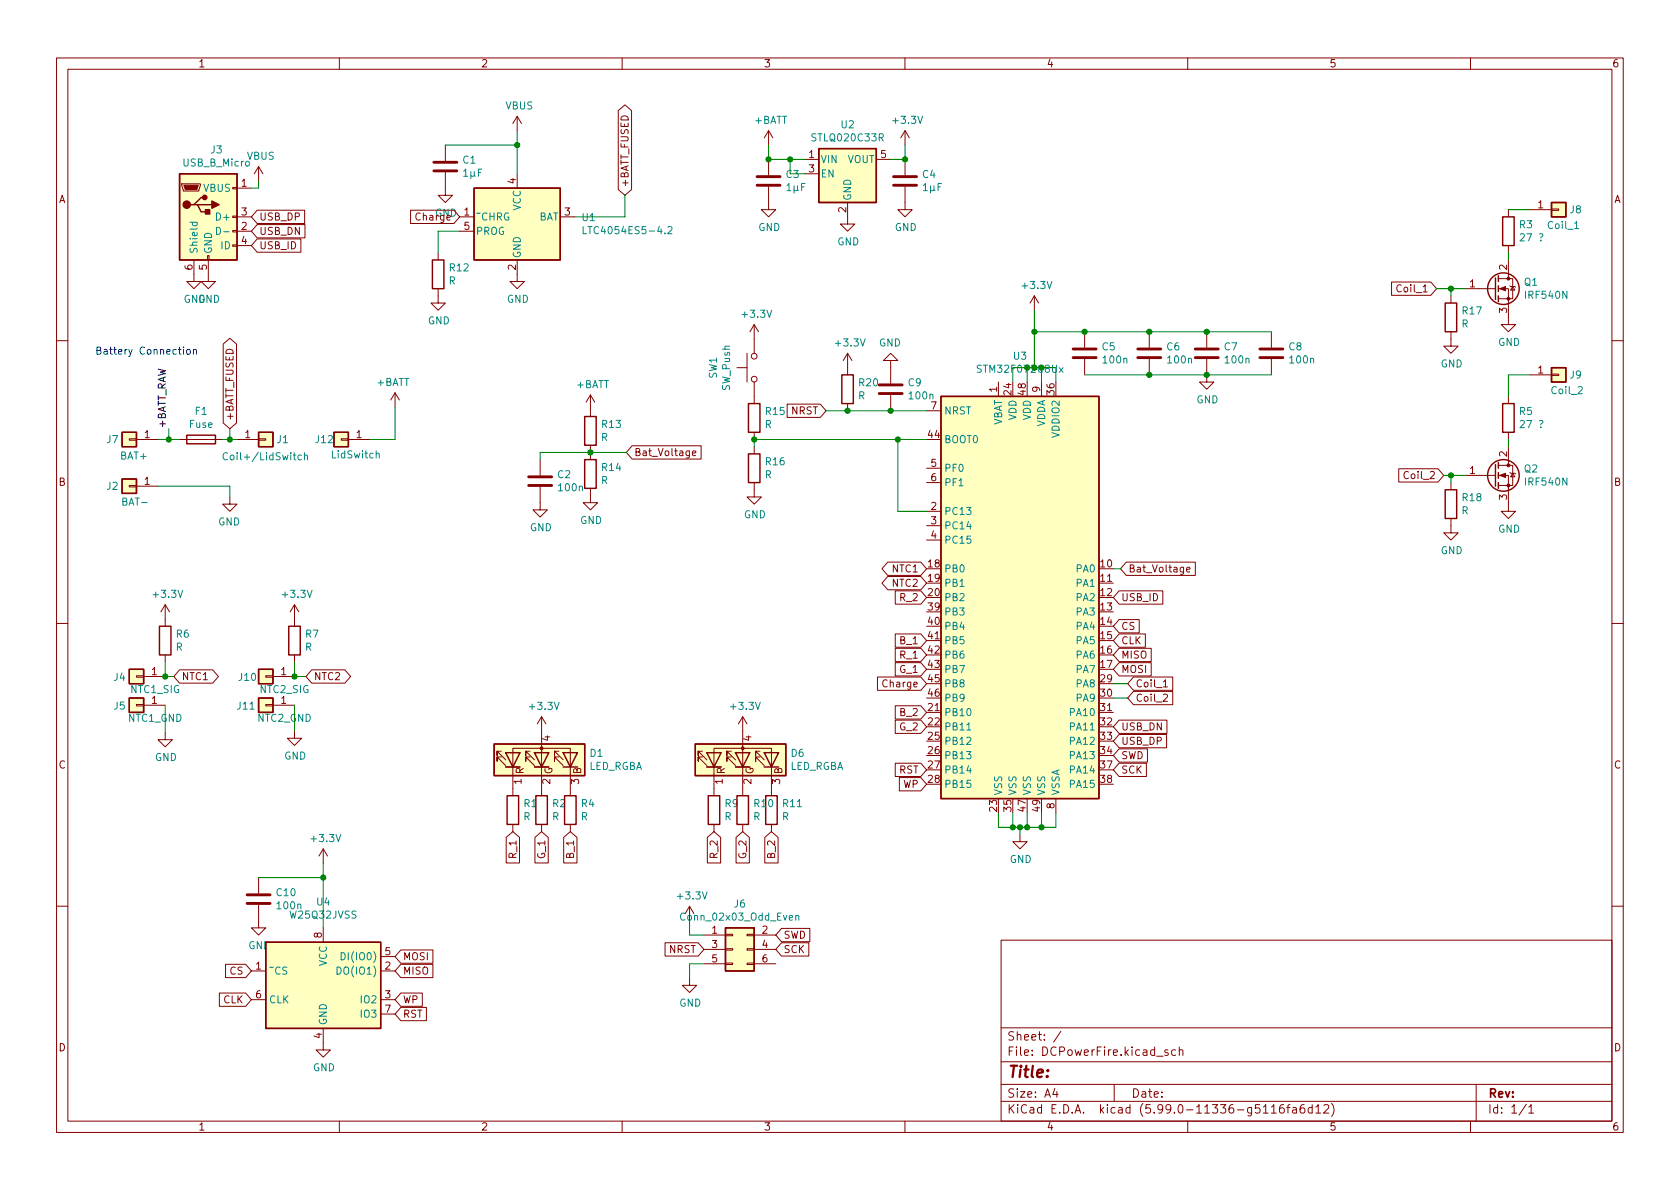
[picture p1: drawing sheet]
<svg xmlns="http://www.w3.org/2000/svg" width="297mm" height="210mm" viewBox="0 0 297 210" stroke-linecap="round" stroke-linejoin="round" font-family="sans-serif">
<g fill="none" stroke="#840000" stroke-width=".18">
<path d="M10 10.2h277v190.1h-277zM12 12.2h273v186.1h-273zM60 10.2v2M109.3 19.6l1.2-1.1 1.2 1.1v13.9l-1.2 1-1.2-1zM110 10.2v2M160 10.2v2M210 10.2v2M260 10.2v2M32.1 32.5h3.3v.3l-.2 1h-2.8zM41.1 38.2h.8v.3h-.8zM41.1 33.1h.8v.3h-.8zM41.9 33.3h2.5"/>
<path d="M41.9 38.3h2.5M45.5 37.2h8.4v2.3h-8.4l-1.1-1.2zM45.5 39.7h8.4v2.4h-8.4l-1.1-1.2zM45.7 29.5l-.7 1.2M45.7 29.5v2.5M45.7 29.5l.8 1.2M72.6 37.2h7.7l1 1.1-1 1.2h-7.7zM78.7 30.5v4h1.3l-1.3 1.3-1.2-1.3h1.2M78.7 25.6v2.8M81.3 38.3h2.5M91.4 20.6l-.7 1.2M91.4 20.6v2.5"/>
<path d="M91.4 30.7v2.6M91.4 20.6l.8 1.2M99.1 38.3h2.5M135.9 33v4.1h1.3l-1.3 1.2-1.3-1.2h1.3M135.9 23.1v2.5M135.9 28.2v2.8M135.9 23.1l-.8 1.3M135.9 23.1l.8 1.3M142.2 28.2h2.6M142.2 30.7h2.6M149.9 35.8v3.8h1.2l-1.2 1.3-1.3-1.3h1.3M154.9 28.2h2.6"/>
<path d="M160 33v4.1h1.3l-1.3 1.2-1.3-1.2h1.3M160 23.1v2.5M160 28.2v2.8M160 23.1l-.7 1.3M160 23.1l.8 1.3M266.7 37.1v1.2M270.5 37.1h3.8M274.3 37h1.3v.2h-1.3zM34.3 46v3.8h1.3l-1.3 1.2-1.3-1.2h1.3M36.7 45.2h.3v.8h-.3zM36.8 46v3.8h1.3l-1.3 1.2-1.2-1.2h1.2M41.1 43.3h.8v.3h-.8z"/>
<path d="M41.1 40.8h.8v.2h-.8zM41.9 40.9h2.5M41.9 43.4h2.5M45.5 42.3h7.7v2.3h-7.7l-1.1-1.2zM77.5 51v2.6h1.2l-1.2 1.3-1.3-1.3h1.3M77.5 44.7v1.3M81.3 40.9h2.5M91.4 46v3.8h1.3l-1.3 1.2-1.2-1.2h1.2M133.3 57.4v5.1M133.3 57.4l-.7 1.3M133.3 57.4l.8 1.3M182.9 52.3l-.8 1.3"/>
<path d="M182.9 52.3v2.6M182.9 52.3l.7 1.3M191.8 58.7v2.8M203.2 58.7v2.8M213.4 58.7v2.8M224.8 58.7v2.8M246 49.9h7l1 1.1-1 1.2h-7zM256.5 58.7v2.5h1.3l-1.3 1.3-1.2-1.3h1.2M256.5 52.3v1.3M259.1 51h5.3M264.9 51h1.8v6.4h1.3l-1.3 1.3-1.3-1.3h1.3M264.9 49.3h2.6v3.5h-2.6"/>
<path d="M266.7 43.4v1.3M266.7 46v3.3M267 50.5l.1 .2h.7l.2 .1M267.5 50.7l.3 .6h-.7zM10 60.2h2M22.9 77.6h1.2v.2h-1.2zM24.1 77.7h3.8M31.7 77.7h7.7M39.5 60.8l1.1-1 1.2 1v14l-1.2 1-1.1-1zM41.9 77.7h3.8M45.7 77.6h1.3v.2h-1.3zM60.3 77.6h1.3v.2h-1.3z"/>
<path d="M61.6 77.7h3.8M69.8 69.5l.8 1.2M69.8 69.5v2.5M69.8 69.5l-.7 1.2M104.4 69.8v3.9M104.4 78.7v2.6M104.4 69.8l-.8 1.3M104.4 69.8l.8 1.3M111.8 78.8h12.2v2.4h-12.2l-1.1-1.2zM130.3 65h1.8M132.1 62.5v5.1M133.3 67.6v3.8"/>
<path d="M133.3 76.4v1.3M133.3 79v1.3M139.2 71.5h5.8l1 1.1-1 1.2h-5.8zM149.9 62.5v3.8M149.9 71.4v1.2M149.9 62.5l-.8 1.2M149.9 62.5l.7 1.2M157.5 63.7h1.2l-1.2-1.2-1.3 1.2h1.3v4.1M157.5 69.8v2.8M163.8 72.6h2.6M176.5 67.6v2.5M184.1 67.6v2.5"/>
<path d="M191.8 63.5v2.8M203.2 63.5v2.8M213.4 63.5v4.1h1.2l-1.2 1.2-1.3-1.2h1.3M224.8 63.5v2.8M266.7 70.1v1.3M266.7 76.4v1.3M266.7 79v3.3M270.5 66.3h3.8M274.3 66.2h1.3v.2h-1.3zM285 60.2h2M22.9 85.8h1.2v.3h-1.2zM24.1 86h3.8"/>
<path d="M40.6 87.9v1.2h-1.2l1.2 1.3 1.3-1.3h-1.3M95.5 86.1v4.1h1.3l-1.3 1.2-1.3-1.2h1.3M95.5 81.3v2.8M104.4 86.4v2.5h1.3l-1.3 1.3-1.3-1.3h1.3M122.4 80.2l.6-.2v-.2l-.4-.1-.2 .2 .1 .6h.5M133.3 85.3v2.6h1.3l-1.3 1.2-1.2-1.2h1.2M157 99.4h5.8l1 1.2-1 1.2h-5.8l-1.1-1.2zM163.8 90.4h2.6M163.8 93h2.6M163.8 95.5h2.6M163.8 82.8h2.6M163.8 85.3h2.6"/>
<path d="M199.1 99.4h12.2v2.4h-12.2l-1-1.2zM247.3 82.9h7l1 1.2-1 1.1h-7zM256.5 91.7v2.5h1.3l-1.3 1.3-1.2-1.3h1.2M256.5 85.3v1.3M259.1 84.1h5.3M264.9 84.1h1.8v6.3h1.3l-1.3 1.3-1.3-1.3h1.3M264.9 82.3h2.6v3.5h-2.6M267 83.6l.1 .1h.7l.2 .1M267.5 83.7l.3 .6h-.7zM10 110.2h2M24.1 119.5h1.3v.3h-1.3zM25.4 119.6h3.8"/>
<path d="M29.2 106.9l-.8 1.3M29.2 106.9v3.8M29.2 115.8v1.3M29.2 106.9l.8 1.3M31.7 118.5h5.9l1 1.1-1 1.2h-5.9l-1-1.2zM47 119.5h1.3v.3h-1.3zM48.3 119.6h3.8M52.1 106.9v3.8M52.1 115.8v1.3M52.1 106.9l-.8 1.3M52.1 106.9l.7 1.3M55.1 118.5h5.9l1 1.1-1 1.2h-5.9l-1-1.2z"/>
<path d="M155.1 119.7h7.7l1 1.2-1 1.2h-7.7zM157 101.9h5.8l1 1.2-1 1.2h-5.8l-1.1-1.2zM158.3 104.5h4.5l1 1.2-1 1.1h-4.5zM158.3 112.1h4.5l1 1.2-1 1.2h-4.5zM158.3 114.6h4.5l1 1.2-1 1.2h-4.5zM158.3 117.2h4.5l1 1.2-1 1.1h-4.5zM163.8 113.3h2.6M194.3 103.1h2.5M197.9 104.5h7.7v2.3h-7.7l-1.1-1.1zM197.9 109.6h3.5v2.3h-3.5l-1.1-1.2zM197.9 112.1h4.6v2.4h-4.6l-1.1-1.2zM197.9 114.6h5.6v2.4h-5.6l-1.1-1.2z"/>
<path d="M197.9 117.2h5.6v2.3h-5.6l-1.1-1.1zM200.4 119.7h7v2.4h-7l-1-1.2zM209.8 100.7l.6-.1v-.2l-.4-.1-.2 .2 .1 .6h.5M285 110.2h2M24.1 124.6h1.3v.2h-1.3zM25.4 124.7h3.8M29.2 129.5v1.3h1.3l-1.3 1.3-1.3-1.3h1.3M47 124.6h1.3v.2h-1.3zM48.3 124.7h3.8M52.1 129.3v1.3h1.2l-1.2 1.2-1.3-1.2h1.3M88.6 133.9h-.7v.7v-.7l1.5 1.5M88.6 132.8h-.7v.8v-.8l1.5 1.6"/>
<path d="M89.4 133.1h2.5zM89.4 133.1h.1M89.4 135.6h2.5M93.7 133.9h-.7v.7v-.7l1.5 1.5M93.7 132.8h-.7v.8v-.8l1.5 1.6M94.5 133.1h2.5zM94.5 133.1h.1M94.5 135.6h2.5M95.8 126.7v8.9M95.8 136.9v3.8M95.8 126.7l-.8 1.3M95.8 126.7l.7 1.3"/>
<path d="M98.8 133.9h-.8v.7v-.7l1.6 1.5M98.8 132.8h-.8v.8v-.8l1.6 1.6M124.2 133.9h-.8v.7v-.7l1.6 1.5M124.2 132.8h-.8v.8v-.8l1.6 1.6M125 133.1h2.5zM125 133.1h.1M125 135.6h2.5M129.3 133.9h-.8v.7v-.7l1.5 1.5M129.3 132.8h-.8v.8v-.8l1.5 1.6M130 133.1h2.6zM130 133.1h.1M130 135.6h2.6"/>
<path d="M131.3 126.7v8.9M131.3 136.9v3.8M131.3 126.7l-.7 1.3M131.3 126.7l.8 1.3M134.4 133.9h-.8v.7v-.7l1.5 1.5M134.4 132.8h-.8v.8v-.8l1.5 1.6M158.3 124.8h4.5l1 1.2-1 1.2h-4.5zM158.3 127.3h4.5l1 1.2-1 1.2h-4.5zM158.3 135h4.5l1 1.1-1 1.2h-4.5zM159 137.5h3.8l1 1.2-1 1.2h-3.8zM163.8 126h2.6M194.3 126h2.5"/>
<path d="M197.9 135h4.8v2.3h-4.8l-1.1-1.2zM197.9 127.3h8.4v2.4h-8.4l-1.1-1.2zM197.9 129.9h8.4v2.3h-8.4l-1.1-1.1zM197.9 132.4h5v2.4h-5l-1.1-1.2zM200.4 122.3h7v2.3h-7l-1-1.2zM205.7 120.6l.4-.4v1.3M205.7 122.9l.5-.2 .2 .4-.8 .9h.8M205.7 121.5h.7M45.7 155.2v2.8M57.1 150.1v2.5M57.1 150.1l-.7 1.3M57.1 150.1l.8 1.3"/>
<path d="M89.5 148.1l1.2-1 1.2 1v4.5h-2.4zM90.7 140.7v-8.4h10.1v8.4M90.7 145.8v1.3M94.6 148.1l1.2-1 1.1 1v4.5h-2.3zM95.8 145.8v1.3M99.7 148.1l1.1-1 1.2 1v4.5h-2.3zM100.8 145.8v1.3M125.1 148.1l1.1-1 1.2 1v4.5h-2.3zM126.2 140.7v-8.4h10.2v8.4M126.2 145.8v1.3M130.1 148.1l1.2-1 1.2 1v4.5h-2.4zM131.3 145.8v1.3"/>
<path d="M135.2 148.1l1.2-1 1.2 1v4.5h-2.4zM136.4 145.8v1.3M180.3 147.6v1.2h1.3l-1.3 1.3-1.2-1.3h1.2M186.7 141.2v2.6M10 160.2h2M38.8 175.6h4.6l1 1.2-1 1.2h-4.6zM39.9 170.5h3.5l1 1.2-1 1.2h-3.5zM44.4 171.7h2.6M44.4 176.8h2.6M45.7 160v4.1h1.3l-1.3 1.2-1.3-1.2h1.3M57.1 164.1v2.5M67.3 171.7h2.5"/>
<path d="M67.3 176.8h2.5M67.3 169.2h2.5M67.3 179.3h2.5M70.9 168h5.6v2.3h-5.6l-1.1-1.1zM70.9 170.5h5.6v2.4h-5.6l-1.1-1.2zM70.9 175.6h3.8v2.4h-3.8l-1.1-1.2zM70.9 178.1h4.5v2.4h-4.5l-1.1-1.2zM117.6 166.7h5.8l1.1 1.2-1.1 1.2h-5.8zM121.9 173v1.2h1.3l-1.3 1.3-1.3-1.3h1.3M121.9 160.3l-.7 1.2M121.9 160.3v2.5M121.9 160.3l.8 1.2"/>
<path d="M124.5 165.3h3.8M124.5 167.9h3.8M124.5 170.4h3.8M128.3 170.3h1.2v.3h-1.2zM128.3 167.8h1.2v.2h-1.2zM128.3 165.2h1.2v.3h-1.2zM132.1 170.3h1.2v.3h-1.2zM132.1 167.8h1.2v.2h-1.2zM132.1 165.2h1.2v.3h-1.2zM133.3 165.3h3.9M133.3 167.9h3.9M133.3 170.4h3.9"/>
<path d="M138.2 164.2h5v2.3h-5l-1-1.2zM138.2 166.7h4.8v2.4h-4.8l-1-1.2zM177 166.3h108v32h-108zM285 160.2h2M57.1 181.9v3.8h1.3l-1.3 1.2-1.2-1.2h1.2M60 198.3v2M110 198.3v2M160 198.3v2M177 194.8h108M177 191.8h108M177 187.8h108M177 181.8h108"/>
<path d="M186.5 192.5l-.4 1h1M186.9 193v1M187.6 182.4l-1.3 1.9M197 191.8v3M204.5 186.8h1.1M206.5 185.7l-.4-.1-.2 .2 .1 .3 .5 .1v.4h-.6M207.9 185.7l-.5-.1-.3 .3v.4l.2 .3h.6M208.5 185.8l.2-.2 .4 .1v.9M208.5 185.1v1.5M210 198.3v2M223.4 196.8h.8M224.8 195.8l.4-.5v1.5"/>
<path d="M224.8 196.8h.8M226.9 195.3a.59 .59 0 0 0-.7 .7v.5l.2 .3h.4l.2-.1 .1-.5-.2-.2-.4-.1-.3 .3M227.5 195.8h.6M228.1 195.3l-.4 .2v1.3M228.6 195.9h.5l.1 .9M229.2 196.2l-.5 .1a.29 .29 0 0 0-.2 .2 .29 .29 0 0 0 .2 .3h.5M230.6 195.3a.59 .59 0 0 0-.7 .7v.5l.1 .3h.4l.2-.1 .1-.5-.1-.2-.5-.1-.2 .3M232 195.9l-.4-.1-.3 .3v.4l.1 .3h.6M232 195.3v1.5M232.6 195.8l.5-.5v1.5M232.6 196.8h.9M234.1 195.5l.5-.2 .3 .2v.3l-.9 1h.9"/>
<path d="M235.4 195.1a1.72 1.72 0 0 1 0 2.3M260 198.3v2M261 191.8v6.5M269.9 195.3l-1.3 1.9M270.3 195.8l.4-.5v1.5M270.3 196.8h.9"/>
<circle cx="133.4" cy="63" r=".51"/>
<circle cx="133.4" cy="67.1" r=".51"/>
</g>
<g fill="#ffffc2" stroke="#ffffc2" stroke-width=".18">
<path d="M128.3 164.1h5v7.6h-5z"/>
<path d="M122.9 131.6h16v5.6h-16z"/>
<path d="M144.8 26.3h10.1v9.5h-10.1z"/>
<path d="M45.7 76.4h2.6v2.6h-2.6z"/>
<path d="M59.1 76.4h2.5v2.6h-2.5z"/>
<path d="M274.3 35.8h2.6v2.5h-2.6z"/>
<path d="M274.3 65h2.6v2.6h-2.6z"/>
<path d="M31.7 30.7h10.2v15.3h-10.2z"/>
<path d="M21.6 76.4h2.5v2.6h-2.5z"/>
<path d="M83.8 33.3h15.3v12.7h-15.3z"/>
<path d="M21.6 84.7h2.5v2.5h-2.5z"/>
<path d="M47 166.6h20.3v15.3h-20.3z"/>
<path d="M22.9 118.4h2.5v2.5h-2.5z"/>
<path d="M166.4 70.1h27.9v71.1h-27.9z"/>
<path d="M22.9 123.4h2.5v2.6h-2.5z"/>
<path d="M45.7 118.4h2.6v2.5h-2.6z"/>
<path d="M45.7 123.4h2.6v2.6h-2.6z"/>
<path d="M87.4 131.6h16v5.6h-16z"/>
</g>
<g fill="none" stroke="#840000" stroke-width=".25">
<path d="M31.7 30.7h10.2v15.3h-10.2zM34.3 36.2h.6l.7 1.3h1.2M34.9 36.2h2.6M36.2 34.9h-.6l-1.3 1.3h-.6M83.8 33.3h15.3v12.7h-15.3zM144.8 26.3h10.1v9.5h-10.1zM265.7 38.3h2v5.1h-2zM274.3 35.8h2.6v2.5h-2.6zM76.5 46h2v5h-2zM255.5 53.6h2.1v5.1h-2.1zM264.4 49.1v3.9M264.9 48.8v1"/>
<path d="M264.9 50.5v1.1M264.9 52.3v1M21.6 76.4h2.5v2.6h-2.5zM33 77h5.1v1.5h-5.1zM45.7 76.4h2.6v2.6h-2.6zM59.1 76.4h2.5v2.6h-2.5zM103.4 73.7h2v5h-2zM132.3 71.4h2.1v5h-2.1zM148.8 66.3h2.1v5.1h-2.1zM166.4 70.1h27.9v71.1h-27.9zM265.7 71.4h2v5h-2zM274.3 65h2.6v2.6h-2.6z"/>
<path d="M21.6 84.7h2.5v2.5h-2.5zM103.4 81.3h2v5.1h-2zM132.3 80.3h2.1v5h-2.1zM255.5 86.6h2.1v5.1h-2.1zM264.4 82.2v3.8M264.9 81.8v1M264.9 83.6v1M264.9 85.3v1.1M22.9 118.4h2.5v2.5h-2.5zM28.2 110.7h2v5.1h-2zM45.7 118.4h2.6v2.5h-2.6zM51.1 110.7h2v5.1h-2z"/>
<path d="M22.9 123.4h2.5v2.6h-2.5zM45.7 123.4h2.6v2.6h-2.6zM87.4 131.6h16v5.6h-16zM89.4 133.1h2.5l-1.2 2.5zM89.4 135.6h2.5M94.5 133.1h2.5l-1.2 2.5zM94.5 135.6h2.5M99.6 133.1h2.5l-1.3 2.5zM99.6 135.6h2.5M122.9 131.6h16v5.6h-16zM125 133.1h2.5l-1.3 2.5zM125 135.6h2.5"/>
<path d="M130 133.1h2.6l-1.3 2.5zM130 135.6h2.6M135.1 133.1h2.6l-1.3 2.5zM135.1 135.6h2.6M89.7 140.7h2v5.1h-2zM94.7 140.7h2.1v5.1h-2.1zM99.8 140.7h2.1v5.1h-2.1zM125.2 140.7h2.1v5.1h-2.1zM130.3 140.7h2v5.1h-2zM135.4 140.7h2v5.1h-2zM47 166.6h20.3v15.3h-20.3zM128.3 164.1h5v7.6h-5z"/>
<circle cx="265.8" cy="51" r="2.79"/>
<circle cx="265.8" cy="84.1" r="2.79"/>
</g>
<g fill="none" stroke="#008484" stroke-width=".18">
<path d="M33.6 39.3h1.3M34.1 39.3l-.1 .4 .3 .2 .5-.1v-.5M82 30.3l.3-.4v1.3M82 31.2h.7M83.3 30.3v1.3M83.9 31l.1 .2M83.9 30.3l-.1 .8-.4 .1-.1-.2M84.6 30.5h.4M85.2 29.9h-.6v1.3M139.1 32.8l.4-.4v1.3M139.1 33.7h.8M140.4 32.9v1.2"/>
<path d="M141 33.5l.2 .2M141 32.9l-.1 .8h-.3l-.2-.2M141.7 33.1h.5M142.3 32.4h-.6v1.3M163.3 32.8l.3-.4v1.3M163.3 33.7h.7M164.5 32.9v1.2M165.1 33.5l.2 .2M165.1 32.9v.8h-.4l-.2-.2M165.9 33.1h.4M166.5 32.4h-.6v1.3M38.3 40.2a.64 .64 0 0 1 .7 .6 .64 .64 0 0 1-.7 .7z"/>
<path d="M39.5 41h1M103.1 40.1v1.2h.6M118.1 40.2l.5-.1 .2 .3-.8 .9h.8M278.4 40.4h.7M40.2 80.2a.6 .6 0 0 0-.8 .4 .6 .6 0 0 0 .6 .7l.2-.1M53.3 80.5h-.4l-.2 .2 .1 .6h.5M53.8 80.6l.2-.1h.3l.1 .8M53.8 80v1.3M66.5 80.3l.2-.2 .3 .1 .1 .8M170.9 129.1h.8M59.6 171a.64 .64 0 0 1 .7 .6 .64 .64 0 0 1-.7 .7zM60.3 168.5a.64 .64 0 0 1 .7 .6 .64 .64 0 0 1-.7 .6z"/>
<path d="M140.7 162l.2-.1h.3v.8M140.7 161.9v.8"/>
</g>
<g fill="#840000" stroke="#840000" stroke-width=".18">
<path d="M32.5 32.8h2.6l-.3 .7h-2z"/>
<path d="M265.2 51l1-.3v.7z"/>
<path d="M265.2 84.1l1-.4v.7z"/>
<circle cx="131.3" cy="132.3" r=".25"/>
<circle cx="266.7" cy="52.8" r=".25"/>
<circle cx="266.7" cy="49.3" r=".25"/>
<circle cx="266.7" cy="85.8" r=".25"/>
<circle cx="266.7" cy="82.3" r=".25"/>
<circle cx="95.8" cy="132.3" r=".25"/>
</g>
<g fill="none" stroke="#840000" stroke-width=".51">
<path d="M76.7 30.2h4.1M76.7 28.7h4.1M133.9 32.8h4M133.9 31.2h4M158 32.8h4.1M158 31.2h4.1M155.4 69.6h4.1M155.4 68.1h4.1M189.7 63.2h4.1M189.7 61.7h4.1M201.2 63.2h4M201.2 61.7h4"/>
<path d="M211.3 63.2h4.1M211.3 61.7h4.1M222.8 63.2h4M222.8 61.7h4M93.5 85.8h4M93.5 84.3h4M43.7 159.8h4.1M43.7 158.2h4.1"/>
</g>
<g fill="#840000" stroke="#840000" stroke-width=".25">
<path d="M36.3 37.1h.8v.7h-.8z"/>
<path d="M37.5 35.6l1.2 .6-1.2 .6z"/>
<circle cx="33" cy="36.2" r=".63"/>
<circle cx="36.2" cy="34.9" r=".38"/>
</g>
<path d="M32.4 61.4v.1M32.4 61.8v.8M33.1 61.9l.3-.1 .3 .2v.4l-.3 .2h-.3l-.1-.2zM34.2 61.9l.2-.1 .3 .1v.7M34.2 61.8v.8" fill="none" stroke="#0000c2" stroke-width=".18"/>
<g fill="none" stroke="#008400" stroke-width=".18">
<path d="M45.7 32v1.3h-1.3M78.7 25.6h12.7M91.4 23.1v7.6M110.5 34.5v3.8h-8.9M135.9 25.6v2.6h6.3M139.7 28.2v2.5h2.5M160 25.6v2.6h-2.5M266.7 37.1h3.8M81.3 40.9h-3.8v3.8M182.9 58.7h41.9M182.9 54.9v10.1M254 51h5.1"/>
<path d="M256.5 51v1.3M266.7 44.7v1.3M27.9 77.7h3.8M29.8 75.8v1.9M39.4 77.7h2.5M40.6 75.8v1.9M69.8 72v5.7h-4.4M146 72.6h17.8M158.7 77.7v12.7h5.1M163.8 77.7h-30.5v1.3M179.1 65v2.6M181.6 65v2.6"/>
<path d="M184.1 65v2.6M186.7 65v2.6M191.8 66.3h33M266.7 77.7v1.3M270.5 66.3h-3.8v3.8M27.9 86h12.7v1.9M110.7 80h-15.2v1.3M255.3 84.1h3.8M256.5 84.1v1.2M29.2 117.1v2.5h1.5M52.1 117.1v2.5h2M196.8 100.6h1.3"/>
<path d="M29.2 124.7v4.8M52.1 124.7v4.6M196.8 120.9h2.6M196.8 123.4h2.6M45.7 155.2h11.4M57.1 152.6v11.5M176.5 143.8v2.5h10.2v-2.5M179.1 143.8v2.5M180.3 146.3v1.3M181.6 143.8v2.5M184.1 143.8v2.5M121.9 162.8v2.5h2.6"/>
<path d="M124.5 170.4h-2.6v2.6"/>
</g>
<g fill="#008400" stroke="#008400" stroke-width=".18">
<circle cx="133.3" cy="77.7" r=".46"/>
<circle cx="157.5" cy="72.6" r=".46"/>
<circle cx="149.9" cy="72.6" r=".46"/>
<circle cx="160" cy="28.2" r=".46"/>
<circle cx="135.9" cy="28.2" r=".46"/>
<circle cx="139.7" cy="28.2" r=".46"/>
<circle cx="91.4" cy="25.6" r=".46"/>
<circle cx="104.4" cy="80" r=".46"/>
<circle cx="158.7" cy="77.7" r=".46"/>
<circle cx="182.9" cy="58.7" r=".46"/>
<circle cx="191.8" cy="58.7" r=".46"/>
<circle cx="203.2" cy="58.7" r=".46"/>
<circle cx="203.2" cy="66.3" r=".46"/>
<circle cx="213.4" cy="58.7" r=".46"/>
<circle cx="256.5" cy="84.1" r=".46"/>
<circle cx="213.4" cy="66.3" r=".46"/>
<circle cx="256.5" cy="51" r=".46"/>
<circle cx="29.2" cy="119.6" r=".46"/>
<circle cx="52.1" cy="119.6" r=".46"/>
<circle cx="57.1" cy="155.2" r=".46"/>
<circle cx="181.6" cy="146.3" r=".46"/>
<circle cx="184.1" cy="146.3" r=".46"/>
<circle cx="179.1" cy="146.3" r=".46"/>
<circle cx="180.3" cy="146.3" r=".46"/>
<circle cx="29.8" cy="77.7" r=".46"/>
<circle cx="40.6" cy="77.7" r=".46"/>
</g>
<text font-size="2.8" fill="#840000" x="178" y="190.6">Title:</text>
<g font-size="2.1" fill="#840000">
<text x="178" y="184">Sheet: /</text>
<text x="178" y="186.7">File: DCPowerFire.kicad_sch</text>
<text x="178" y="196.9">KiCad E.D.A. kicad (5.99.0-11336-g5116fa6d12)</text>
<text x="178" y="194.1">Size: A4</text>
<text x="200" y="194.1">Date:</text>
<text x="263" y="194.1">Rev:</text>
<text x="263" y="196.9">Id: 1/1</text>
</g>
<g font-size="1.8" fill="#840000">
<text x="35" y="11.9">1</text>
<text x="85" y="11.9">2</text>
<text x="135" y="11.9">3</text>
<text x="185" y="11.9">4</text>
<text x="235" y="11.9">5</text>
<text x="285" y="11.9">6</text>
<text x="143" y="27.9">1</text>
<text x="155.7" y="27.9">5</text>
<text x="10.3" y="35.9">A</text>
<text x="42.7" y="33">1</text>
<text x="91.2" y="32.5" transform="rotate(-90 91.2 32.5)">4</text>
<text x="111.1" y="33.2" transform="rotate(-90 111.1 33.2)">+BATT_FUSED</text>
<text x="143" y="30.5">3</text>
<text x="285.3" y="35.9">A</text>
<text x="42.7" y="40.6">2</text>
<text x="42.7" y="38.1">3</text>
<text x="45.8" y="39">USB_DP</text>
<text x="45.8" y="41.5">USB_DN</text>
<text x="73.9" y="39">Charge</text>
<text x="76.9" y="38.3">GND 1</text>
<text x="82.1" y="40.6">5</text>
<text x="99.8" y="38.1">3</text>
<text x="149.6" y="37.6" transform="rotate(-90 149.6 37.6)">2</text>
<text x="271.9" y="36.8">1</text>
<text x="34" y="47.7" transform="rotate(-90 34 47.7)">6</text>
<text x="36.6" y="47.7" transform="rotate(-90 36.6 47.7)">5</text>
<text x="42.7" y="43.2">4</text>
<text x="45.8" y="44.1">USB_ID</text>
<text x="91.2" y="47.7" transform="rotate(-90 91.2 47.7)">2</text>
<text x="266.4" y="47.7" transform="rotate(-90 266.4 47.7)">2</text>
<text x="247.4" y="51.7">Coil_1</text>
<text x="259.9" y="50.8">1</text>
<text x="266.4" y="55.4" transform="rotate(-90 266.4 55.4)">3</text>
<text x="176.3" y="69.3" transform="rotate(-90 176.3 69.3)">1</text>
<text x="178.8" y="69.8" transform="rotate(-90 178.8 69.8)">24</text>
<text x="181.4" y="69.8" transform="rotate(-90 181.4 69.8)">48</text>
<text x="183.9" y="69.3" transform="rotate(-90 183.9 69.3)">9</text>
<text x="186.4" y="69.8" transform="rotate(-90 186.4 69.8)">36</text>
<text x="271.9" y="66">1</text>
<text x="25.5" y="77.5">1</text>
<text x="41.3" y="74.5" transform="rotate(-90 41.3 74.5)">+BATT_FUSED</text>
<text x="43.3" y="77.5">1</text>
<text x="63" y="77.5">1</text>
<text x="135.4" y="73.4">R15 NRST</text>
<text x="164.1" y="77.5">44</text>
<text x="164.6" y="72.4">7</text>
<text x="112.1" y="80.6">Bat_Voltage</text>
<text x="164.6" y="82.5">5</text>
<text x="259.9" y="83.8">1</text>
<text x="266.4" y="80.8" transform="rotate(-90 266.4 80.8)">2</text>
<text x="10.3" y="85.9">B</text>
<text x="25.5" y="85.7">1</text>
<text x="164.6" y="85.1">6</text>
<text x="248.6" y="84.7">Coil_2</text>
<text x="266.4" y="88.4" transform="rotate(-90 266.4 88.4)">3</text>
<text x="285.3" y="85.9">B</text>
<text x="164.6" y="90.2">2</text>
<text x="164.6" y="92.7">3</text>
<text x="164.6" y="95.2">4</text>
<text x="157.9" y="101.2">NTC1</text>
<text x="164.1" y="100.3">18</text>
<text x="194.6" y="100.3">10</text>
<text x="199.5" y="101.2">Bat_Voltage</text>
<text x="157.9" y="103.8">NTC2</text>
<text x="159.3" y="106.3">R_2</text>
<text x="164.1" y="102.9">19</text>
<text x="164.1" y="105.4">20</text>
<text x="164.1" y="107.9">39</text>
<text x="194.6" y="102.9">11</text>
<text x="194.6" y="105.4">12</text>
<text x="194.6" y="107.9">13</text>
<text x="198.2" y="106.3">USB_ID</text>
<text x="159.3" y="113.9">B_1</text>
<text x="164.1" y="110.5">40</text>
<text x="164.1" y="113">41</text>
<text x="194.6" y="110.5">14</text>
<text x="194.6" y="113">15</text>
<text x="198.2" y="111.4">CS</text>
<text x="198.2" y="113.9">CLK</text>
<text x="26.8" y="119.4">1</text>
<text x="49.7" y="119.4">1</text>
<text x="159.2" y="119">G_1</text>
<text x="159.3" y="116.5">R_1</text>
<text x="164.1" y="115.6">42</text>
<text x="164.1" y="118.1">43</text>
<text x="194.6" y="115.6">16</text>
<text x="194.6" y="118.1">17</text>
<text x="198.2" y="116.5">MISO</text>
<text x="198.2" y="119">MOSI</text>
<text x="26.8" y="124.5">1</text>
<text x="32.1" y="120.3">NTC1</text>
<text x="49.7" y="124.5">1</text>
<text x="55.4" y="120.3">NTC2</text>
<text x="156.4" y="121.5">Charge</text>
<text x="164.1" y="125.7">21</text>
<text x="164.1" y="120.6">45</text>
<text x="164.1" y="123.2">46</text>
<text x="194.6" y="120.6">29</text>
<text x="194.6" y="123.2">30</text>
<text x="194.6" y="125.7">31</text>
<text x="200.7" y="121.5">Coil_1</text>
<text x="200.7" y="124.1">Coil_2</text>
<text x="97.3" y="131" transform="rotate(-90 97.3 131)">4</text>
<text x="132.8" y="131" transform="rotate(-90 132.8 131)">4</text>
<text x="159.2" y="129.2">G_2</text>
<text x="159.3" y="126.6">B_2</text>
<text x="164.1" y="128.3">22</text>
<text x="164.1" y="130.8">25</text>
<text x="194.6" y="128.3">32</text>
<text x="194.6" y="130.8">33</text>
<text x="198.2" y="129.2">USB_DN</text>
<text x="198.2" y="131.7">USB_DP</text>
<text x="10.3" y="135.9">C</text>
<text x="92.6" y="136.9" transform="rotate(-90 92.6 136.9)">R</text>
<text x="97.7" y="137" transform="rotate(-90 97.7 137)">G</text>
<text x="102.7" y="136.9" transform="rotate(-90 102.7 136.9)">B</text>
<text x="128.1" y="136.9" transform="rotate(-90 128.1 136.9)">R</text>
<text x="133.2" y="137" transform="rotate(-90 133.2 137)">G</text>
<text x="138.3" y="136.9" transform="rotate(-90 138.3 136.9)">B</text>
<text x="159" y="136.8">RST</text>
<text x="164.1" y="133.3">26</text>
<text x="164.1" y="135.9">27</text>
<text x="194.6" y="133.3">34</text>
<text x="194.6" y="135.9">37</text>
<text x="198.2" y="136.8">SCK</text>
<text x="198.2" y="134.2">SWD</text>
<text x="285.3" y="135.9">C</text>
<text x="92.2" y="138.7" transform="rotate(-90 92.2 138.7)">1</text>
<text x="97.3" y="138.7" transform="rotate(-90 97.3 138.7)">2</text>
<text x="102.4" y="138.7" transform="rotate(-90 102.4 138.7)">3</text>
<text x="127.8" y="138.7" transform="rotate(-90 127.8 138.7)">1</text>
<text x="132.8" y="138.7" transform="rotate(-90 132.8 138.7)">2</text>
<text x="137.9" y="138.7" transform="rotate(-90 137.9 138.7)">3</text>
<text x="159.6" y="139.3">WP</text>
<text x="164.1" y="138.4">28</text>
<text x="176.3" y="143.5" transform="rotate(-90 176.3 143.5)">23</text>
<text x="178.8" y="143.5" transform="rotate(-90 178.8 143.5)">35</text>
<text x="181.4" y="143.5" transform="rotate(-90 181.4 143.5)">47</text>
<text x="183.9" y="143.5" transform="rotate(-90 183.9 143.5)">49</text>
<text x="186.4" y="143" transform="rotate(-90 186.4 143)">8</text>
<text x="194.6" y="138.4">38</text>
<text x="91.3" y="151.6" transform="rotate(-90 91.3 151.6)">R_1</text>
<text x="96.4" y="151.7" transform="rotate(-90 96.4 151.7)">G_1</text>
<text x="101.5" y="151.6" transform="rotate(-90 101.5 151.6)">B_1</text>
<text x="126.9" y="151.6" transform="rotate(-90 126.9 151.6)">R_2</text>
<text x="132" y="151.7" transform="rotate(-90 132 151.7)">G_2</text>
<text x="137" y="151.6" transform="rotate(-90 137 151.6)">B_2</text>
<text x="56.9" y="165.8" transform="rotate(-90 56.9 165.8)">8</text>
<text x="125.9" y="165.1">1</text>
<text x="125.9" y="167.6">3</text>
<text x="134.8" y="165.1">2</text>
<text x="134.8" y="167.6">4</text>
<text x="138.5" y="166">SWD</text>
<text x="40.7" y="172.3">CS</text>
<text x="45.2" y="171.4">1</text>
<text x="68.1" y="171.4">2</text>
<text x="68.1" y="168.9">5</text>
<text x="71.2" y="169.8">MOSI</text>
<text x="71.2" y="172.3">MISO</text>
<text x="118.3" y="168.5">NRST</text>
<text x="125.9" y="170.2">5</text>
<text x="134.8" y="170.2">6</text>
<text x="138.5" y="168.5">SCK</text>
<text x="39.5" y="177.4">CLK</text>
<text x="45.2" y="176.5">6</text>
<text x="68.1" y="176.5">3</text>
<text x="68.1" y="179.1">7</text>
<text x="71.2" y="177.4">WP</text>
<text x="71.2" y="180">RST</text>
<text x="10.3" y="185.9">D</text>
<text x="56.9" y="183.6" transform="rotate(-90 56.9 183.6)">4</text>
<text x="285.3" y="185.9">D</text>
<text x="35" y="199.9">1</text>
<text x="85" y="199.9">2</text>
<text x="135" y="199.9">3</text>
<text x="185" y="199.9">4</text>
<text x="235" y="199.9">5</text>
<text x="285" y="199.9">6</text>
</g>
<g font-size="1.8" fill="#008484">
<text x="89.4" y="19.3">VBUS</text>
<text x="133.4" y="21.9">+BATT</text>
<text x="148.7" y="22.7">U2</text>
<text x="158.1" y="21.9">+3.3V</text>
<text x="32.4" y="29.4">USB_B_Micro</text>
<text x="37.3" y="27.1">J3</text>
<text x="43.6" y="28.2">VBUS</text>
<text x="81.8" y="28.9">C1</text>
<text x="143.8" y="25">STLQ020C33R</text>
<text x="145" y="28.8">VIN</text>
<text x="149.8" y="28.8">VOUT</text>
<text x="36" y="33.9">VBUS</text>
<text x="139" y="31.5">C3</text>
<text x="145" y="31.4">EN</text>
<text x="150.5" y="35.6" transform="rotate(-90 150.5 35.6)">GND</text>
<text x="163.1" y="31.5">C4</text>
<text x="38.6" y="39">D+</text>
<text x="84.1" y="39">~CHRG</text>
<text x="84.1" y="41.5">PROG</text>
<text x="92.1" y="37.3" transform="rotate(-90 92.1 37.3)">VCC</text>
<text x="95.2" y="39">BAT</text>
<text x="102.9" y="39.1">U1</text>
<text x="104" y="41.4">LTC4054ES5-4.2</text>
<text x="134.1" y="40.8">GND</text>
<text x="158.2" y="40.8">GND</text>
<text x="268.7" y="40.4">R3</text>
<text x="273.8" y="40.5">Coil_1</text>
<text x="277.6" y="37.7">J8</text>
<text x="34.9" y="45" transform="rotate(-90 34.9 45)">Shield</text>
<text x="37.5" y="45" transform="rotate(-90 37.5 45)">GND</text>
<text x="39.1" y="44.1">ID</text>
<text x="79.6" y="48">R12</text>
<text x="92.1" y="45.7" transform="rotate(-90 92.1 45.7)">GND</text>
<text x="148" y="43.4">GND</text>
<text x="269" y="42.7">27 ?</text>
<text x="32.5" y="53.5">GND</text>
<text x="35" y="53.5">GND</text>
<text x="79.3" y="50.3">R</text>
<text x="89.6" y="53.5">GND</text>
<text x="180.9" y="51.1">+3.3V</text>
<text x="269.5" y="50.5">Q1</text>
<text x="269.8" y="52.8">IRF540N</text>
<text x="75.6" y="57.3">GND</text>
<text x="131.4" y="56.2">+3.3V</text>
<text x="258.4" y="57.9">R</text>
<text x="258.6" y="55.6">R17</text>
<text x="147.9" y="61.3">+3.3V</text>
<text x="155.4" y="61.3">GND</text>
<text x="179.2" y="63.6">U3</text>
<text x="194.9" y="61.9">C5</text>
<text x="195.1" y="64.3">100n</text>
<text x="206.3" y="61.9">C6</text>
<text x="206.6" y="64.3">100n</text>
<text x="216.5" y="61.9">C7</text>
<text x="216.7" y="64.3">100n</text>
<text x="227.9" y="61.9">C8</text>
<text x="228.2" y="64.3">100n</text>
<text x="254.7" y="65">GND</text>
<text x="264.9" y="61.2">GND</text>
<text x="66.6" y="68.2">+BATT</text>
<text x="101.9" y="68.6">+BATT</text>
<text x="126.7" y="66.9" transform="rotate(-90 126.7 66.9)">SW1</text>
<text x="129.1" y="69.1" transform="rotate(-90 129.1 69.1)">SW_Push</text>
<text x="151.7" y="70.6">R</text>
<text x="151.9" y="68.3">R20</text>
<text x="160.6" y="68.3">C9</text>
<text x="160.9" y="70.6">100n</text>
<text x="211.5" y="71.3">GND</text>
<text x="274.4" y="69.7">Coil_2</text>
<text x="277.6" y="66.9">J9</text>
<text x="33.5" y="75.7">Fuse</text>
<text x="34.5" y="73.3">F1</text>
<text x="106.2" y="78">R</text>
<text x="106.5" y="75.7">R13</text>
<text x="135.2" y="75.7">R</text>
<text x="166.9" y="73.3">NRST</text>
<text x="177.2" y="75.4" transform="rotate(-90 177.2 75.4)">VBAT</text>
<text x="179.7" y="74.3" transform="rotate(-90 179.7 74.3)">VDD</text>
<text x="182.2" y="74.3" transform="rotate(-90 182.2 74.3)">VDD</text>
<text x="184.8" y="75.6" transform="rotate(-90 184.8 75.6)">VDDA</text>
<text x="187.3" y="77.2" transform="rotate(-90 187.3 77.2)">VDDIO2</text>
<text x="268.7" y="73.4">R5</text>
<text x="269" y="75.7">27 ?</text>
<text x="18.9" y="78.4">J7</text>
<text x="21.3" y="81.2">BAT+</text>
<text x="40.3" y="81.4">Coil+/LidSwitch</text>
<text x="49" y="78.4">J1</text>
<text x="55.9" y="78.4">J12</text>
<text x="58.7" y="81">LidSwitch</text>
<text x="106.5" y="83.3">R14</text>
<text x="135.4" y="82.3">R16</text>
<text x="166.9" y="78.4">BOOT0</text>
<text x="166.9" y="83.4">PF0</text>
<text x="269.5" y="83.5">Q2</text>
<text x="18.9" y="86.6">J2</text>
<text x="21.8" y="89.4">BAT-</text>
<text x="98.6" y="84.6">C2</text>
<text x="98.9" y="86.9">100n</text>
<text x="106.2" y="85.6">R</text>
<text x="135.2" y="84.6">R</text>
<text x="166.9" y="86">PF1</text>
<text x="258.6" y="88.6">R18</text>
<text x="269.8" y="85.8">IRF540N</text>
<text x="38.5" y="92.9">GND</text>
<text x="93.7" y="93.9">GND</text>
<text x="102.6" y="92.7">GND</text>
<text x="131.5" y="91.6">GND</text>
<text x="166.9" y="91.1">PC13</text>
<text x="166.9" y="93.6">PC14</text>
<text x="258.4" y="90.9">R</text>
<text x="264.9" y="94.2">GND</text>
<text x="166.9" y="101.2">PB0</text>
<text x="166.9" y="96.1">PC15</text>
<text x="190.4" y="101.2">PA0</text>
<text x="254.7" y="98">GND</text>
<text x="27.3" y="105.7">+3.3V</text>
<text x="50.1" y="105.7">+3.3V</text>
<text x="166.9" y="103.8">PB1</text>
<text x="166.9" y="106.3">PB2</text>
<text x="190.4" y="103.8">PA1</text>
<text x="190.4" y="106.3">PA2</text>
<text x="31.2" y="112.7">R6</text>
<text x="54" y="112.7">R7</text>
<text x="166.9" y="108.8">PB3</text>
<text x="166.9" y="111.4">PB4</text>
<text x="166.9" y="113.9">PB5</text>
<text x="190.4" y="108.8">PA3</text>
<text x="190.4" y="111.4">PA4</text>
<text x="190.4" y="113.9">PA5</text>
<text x="31.1" y="115.1">R</text>
<text x="53.9" y="115.1">R</text>
<text x="166.9" y="116.5">PB6</text>
<text x="166.9" y="119">PB7</text>
<text x="190.4" y="116.5">PA6</text>
<text x="190.4" y="119">PA7</text>
<text x="20.1" y="120.4">J4</text>
<text x="20.1" y="125.5">J5</text>
<text x="23.1" y="122.5">NTC1_SIG</text>
<text x="42" y="125.5">J11</text>
<text x="42.3" y="120.4">J10</text>
<text x="46" y="122.5">NTC2_SIG</text>
<text x="93.8" y="125.5">+3.3V</text>
<text x="129.4" y="125.5">+3.3V</text>
<text x="166.9" y="121.5">PB8</text>
<text x="166.9" y="124.1">PB9</text>
<text x="190.4" y="121.5">PA8</text>
<text x="190.4" y="124.1">PA9</text>
<text x="22.7" y="127.6">NTC1_GND</text>
<text x="45.5" y="127.6">NTC2_GND</text>
<text x="166.9" y="126.6">PB10</text>
<text x="166.9" y="129.2">PB11</text>
<text x="166.9" y="131.7">PB12</text>
<text x="189.4" y="126.6">PA10</text>
<text x="189.4" y="129.2">PA11</text>
<text x="189.4" y="131.7">PA12</text>
<text x="27.4" y="134.6">GND</text>
<text x="50.2" y="134.3">GND</text>
<text x="104" y="136.1">LED_RGBA</text>
<text x="104.3" y="133.8">D1</text>
<text x="139.6" y="136.1">LED_RGBA</text>
<text x="139.9" y="133.8">D6</text>
<text x="166.9" y="134.2">PB13</text>
<text x="166.9" y="136.8">PB14</text>
<text x="189.4" y="134.2">PA13</text>
<text x="189.4" y="136.8">PA14</text>
<text x="92.6" y="142.7">R1</text>
<text x="97.7" y="142.7">R2</text>
<text x="102.8" y="142.7">R4</text>
<text x="128.2" y="142.7">R9</text>
<text x="133.4" y="142.7">R10</text>
<text x="138.5" y="142.7">R11</text>
<text x="166.9" y="139.3">PB15</text>
<text x="177.2" y="140.7" transform="rotate(-90 177.2 140.7)">VSS</text>
<text x="179.7" y="140.7" transform="rotate(-90 179.7 140.7)">VSS</text>
<text x="182.2" y="140.7" transform="rotate(-90 182.2 140.7)">VSS</text>
<text x="184.8" y="140.7" transform="rotate(-90 184.8 140.7)">VSS</text>
<text x="187.3" y="140.7" transform="rotate(-90 187.3 140.7)">VSSA</text>
<text x="189.4" y="139.3">PA15</text>
<text x="55.2" y="148.9">+3.3V</text>
<text x="92.5" y="145">R</text>
<text x="97.6" y="145">R</text>
<text x="102.7" y="145">R</text>
<text x="128.1" y="145">R</text>
<text x="133.2" y="145">R</text>
<text x="138.3" y="145">R</text>
<text x="178.5" y="152.6">GND</text>
<text x="48.9" y="158.5">C10</text>
<text x="49.1" y="160.8">100n</text>
<text x="56" y="160.1">U4</text>
<text x="120" y="159">+3.3V</text>
<text x="129.8" y="160.5">J6</text>
<text x="43.9" y="167.8">GND</text>
<text x="51.4" y="162.4">W25Q32JVSS</text>
<text x="120.7" y="162.8">Conn_02x03_Odd_Even</text>
<text x="47.5" y="172.3">~CS</text>
<text x="57.8" y="170.9" transform="rotate(-90 57.8 170.9)">VCC</text>
<text x="60.1" y="172.3">DO(IO1)</text>
<text x="61" y="169.8">DI(IO0)</text>
<text x="47.5" y="177.4">CLK</text>
<text x="64" y="177.4">IO2</text>
<text x="64" y="180">IO3</text>
<text x="120.1" y="178">GND</text>
<text x="57.8" y="181.4" transform="rotate(-90 57.8 181.4)">GND</text>
<text x="55.3" y="189.4">GND</text>
</g>
<text font-size="1.8" fill="#0000c2" x="16.8" y="62.7">Battery Connection</text>
<text font-size="1.8" fill="#008400" x="173.2" y="65.9">STM32F072C8Ux</text>
<text font-size="1.8" x="29.3" y="75.8" transform="rotate(-90 29.3 75.8)">+BATT_RAW</text>
</svg>
